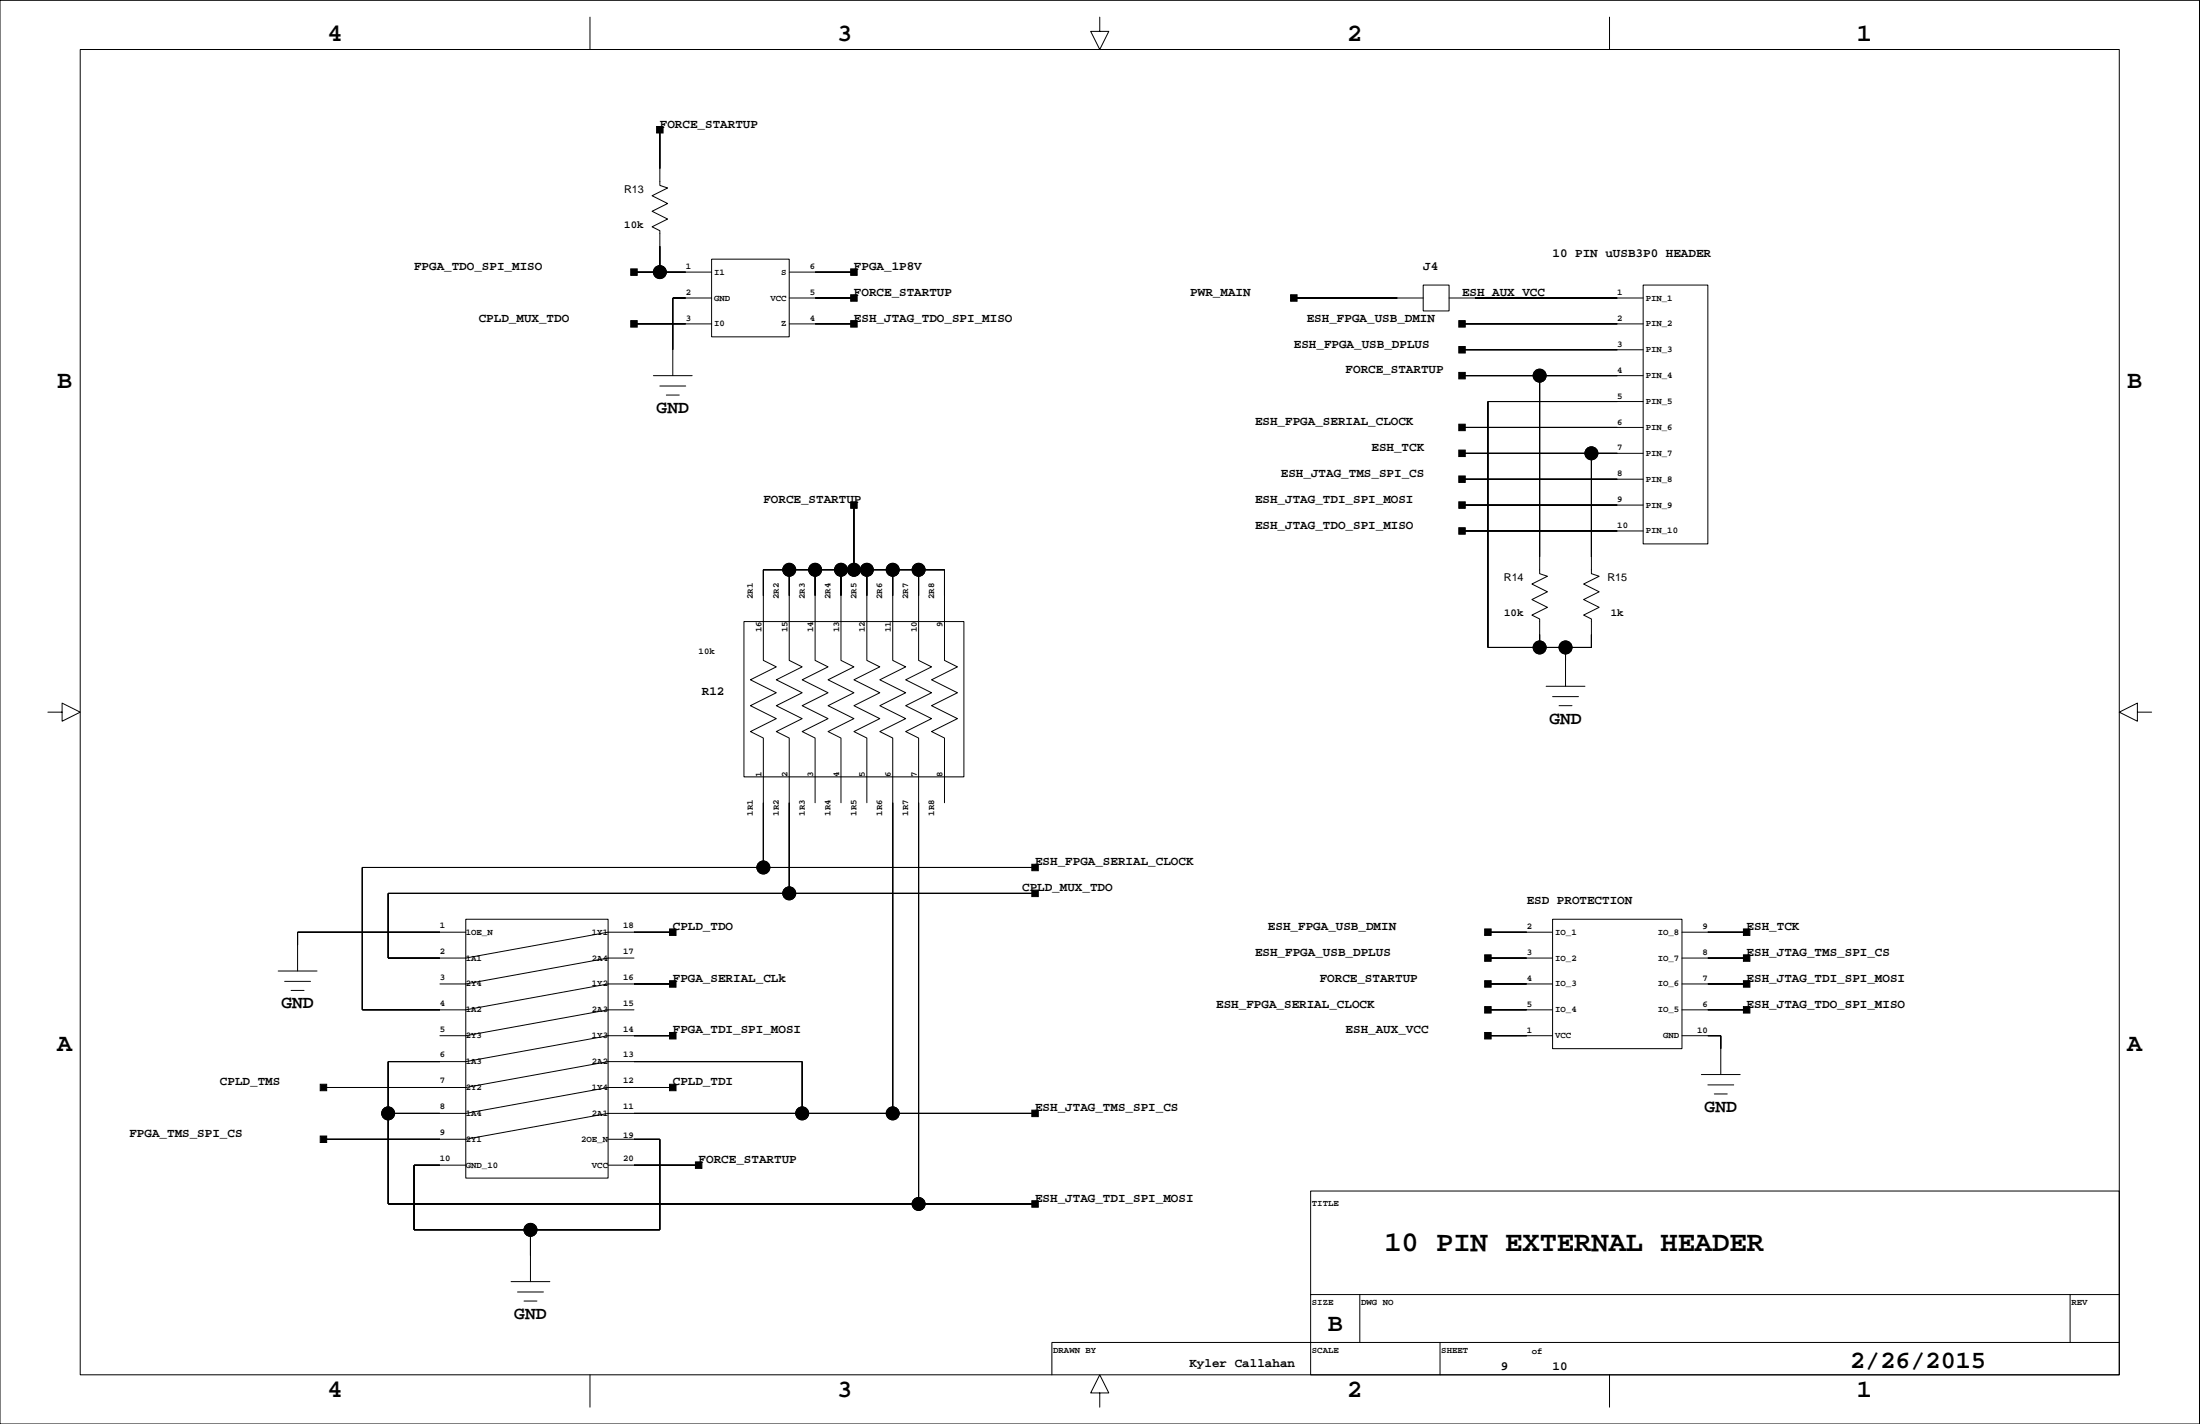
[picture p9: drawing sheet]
<svg xmlns="http://www.w3.org/2000/svg" width="432mm" height="279mm" viewBox="0 0 432 279" stroke-linecap="round" stroke-linejoin="round" font-family="sans-serif">
<g fill="none" stroke="#000" stroke-width=".2">
<path d="M0 .1h431.7v279.3h-431.7zM15.7 9.7h400.3v260.1h-400.3zM115.8 3.4v6.3M215.9 3.4v2.8h1.7l-1.7 3.5-1.8-3.5h1.8M315.9 3.4v6.3M129.5 25.5v10.9l1.5 .5-3 1.5 3 1.5-3 1.6 3 1.5-3 1.5 1.5 .8v8.1M124.4 53.4h15.3M139.7 50.9h15.2v15.2h-15.2zM139.7 58.5h-7.6v15.2M154.9 58.5h12.7M154.9 53.4h12.7M253.9 58.5h25.4"/>
<path d="M279.3 55.9h5.1v5.1h-5.1zM284.4 58.5h38.1M322.5 55.9h12.7v50.8h-12.7zM124.4 63.5h15.3M128.2 73.7h7.7M129.5 75.7h5.1M130.8 77.5h2.5M154.9 63.5h12.7M287 63.5h35.5M287 68.6h35.5M287 73.7h35.5M302.2 73.7v38.9l1.5 .5-3 1.5 3 1.5-3 1.5 3 1.6-3 1.5 1.5 .7v5.6"/>
<path d="M322.5 78.8h-30.5v48.2h20.3v-5.6l-1.5-.7 3.1-1.5-3.1-1.6 3.1-1.5-3.1-1.5 3.1-1.5-1.6-.5v-23.7M167.6 99.1v12.7M287 83.9h35.5M287 88.9h35.5M287 94h35.5M287 99.1h35.5M154.9 111.8v17.8l2.5 1.2-5 2.6 5 2.5-5 2.6 5 2.5-5 2.5 2.5 1.3v30.5M160 111.8v17.8l2.5 1.2-5.1 2.6 5.1 2.5-5.1 2.6 5.1 2.5-5.1 2.5 2.6 1.3v12.7M165.1 111.8v17.8l2.5 1.2-5.1 2.6 5.1 2.5-5.1 2.6 5.1 2.5-5.1 2.5 2.6 1.3v12.7M170.1 111.8v17.8l2.6 1.2-5.1 2.6 5.1 2.5-5.1 2.6 5.1 2.5-5.1 2.5 2.5 1.3v12.7M175.2 111.8v17.8l2.6 1.2-5.1 2.6 5.1 2.5-5.1 2.6 5.1 2.5-5.1 2.5 2.5 1.3v73.7M180.3 111.8v17.8l2.5 1.2-5 2.6 5 2.5-5 2.6 5 2.5-5 2.5 2.5 1.3v91.4"/>
<path d="M287 104.2h35.5M9.4 139.7h2.8v-1.7l3.5 1.7-3.5 1.8v-1.8M146 122h43.2v30.4h-43.2zM303.5 134.7h7.6M304.7 136.7h5.1M306 138.5h2.5M307.3 127v7.7M419.5 139.7v-1.7l-3.5 1.7 3.5 1.8v-1.8h2.8M185.4 157.5v-12.7l-2.6-1.3 5.1-2.5-5.1-2.5 5.1-2.6-5.1-2.5 5.1-2.6-2.5-1.2v-17.8h-35.6v17.8l2.6 1.2-5.1 2.6 5.1 2.5-5.1 2.6 5.1 2.5-5.1 2.5 2.5 1.3v25.4M203.2 175.3h-127v12.7h15.2l28-5.1h12.7M203.2 170.2h-132.1v27.9h20.3l28-5h12.7M54.6 190.5h7.6"/>
<path d="M55.9 192.6h5M57.1 194.3h2.6M91.4 180.4h28v50.8h-28zM91.4 182.9h-33v7.6M124.4 198.1h-5l-28 5.1h-5.1M124.4 188h-5l-28 5.1h-5.1M292 182.9h12.7M292 188h12.7M292 193.1h12.7M292 198.1h12.7M304.7 180.4h25.4v25.4h-25.4zM330.1 182.9h12.7"/>
<path d="M330.1 188h12.7M330.1 193.1h12.7M330.1 198.1h12.7M63.5 213.4h27.9l28-5.1h38v10.2M132.1 203.2h-12.7l-28 5.1h-15.2v27.9h127M132.1 213.4h-12.7l-28 5.1h-15.2M203.2 218.5h-83.8l-28 5h-27.9M292 203.2h12.7M330.1 203.2h7.6v7.6M333.9 210.8h7.7M335.2 212.9h5.1M336.5 214.6h2.5"/>
<path d="M119.4 223.5h10.1v17.8h-48.2v-12.7h10.1M119.4 228.6h17.7M257.2 233.7h158.8v36.1h-158.8zM100.3 251.5h7.6M101.6 253.5h5.1M102.8 255.3h2.6M104.1 241.3v10.2M257.2 254h158.8M266.9 254v9.4M406.3 254v9.4M115.8 269.8v6.3M215.9 273.3h1.7l-1.7-3.5-1.8 3.5h1.8v2.8"/>
<path d="M282.6 263.4v6.4M315.9 269.8v6.3M416 263.4h-209.5v6.4"/>
<circle cx="129.5" cy="53.4" r="1.27"/>
<circle cx="302.2" cy="73.7" r="1.27"/>
<circle cx="312.3" cy="88.9" r="1.27"/>
<circle cx="154.9" cy="111.8" r="1.27"/>
<circle cx="160" cy="111.8" r="1.27"/>
<circle cx="165.1" cy="111.8" r="1.27"/>
<circle cx="167.6" cy="111.8" r="1.27"/>
<circle cx="170.1" cy="111.8" r="1.27"/>
<circle cx="175.2" cy="111.8" r="1.27"/>
<circle cx="180.3" cy="111.8" r="1.27"/>
<circle cx="302.2" cy="127" r="1.27"/>
<circle cx="307.3" cy="127" r="1.27"/>
<circle cx="149.8" cy="170.2" r="1.27"/>
<circle cx="154.9" cy="175.3" r="1.27"/>
<circle cx="76.2" cy="218.5" r="1.27"/>
<circle cx="157.4" cy="218.5" r="1.27"/>
<circle cx="175.2" cy="218.5" r="1.27"/>
<circle cx="180.3" cy="236.2" r="1.27"/>
<circle cx="104.1" cy="241.3" r="1.27"/>
</g>
<g fill="#000" stroke="#000" stroke-width=".2">
<path d="M128.9 24.8h1.2v1.3h-1.2z" fill-rule="evenodd"/>
<path d="M129.5 25.5v7.6z" fill-rule="evenodd"/>
<path d="M123.8 52.8h1.3v1.2h-1.3z" fill-rule="evenodd"/>
<path d="M129.5 48.3v5.1z" fill-rule="evenodd"/>
<path d="M124.4 53.4h5.1z" fill-rule="evenodd"/>
<path d="M132.1 58.5v10.1z" fill-rule="evenodd"/>
<path d="M129.5 53.4h5.1z" fill-rule="evenodd"/>
<path d="M132.1 58.5h2.5z" fill-rule="evenodd"/>
<path d="M167 52.8h1.2v1.2h-1.2z" fill-rule="evenodd"/>
<path d="M167 57.8h1.2v1.3h-1.2z" fill-rule="evenodd"/>
<path d="M160 53.4h7.6z" fill-rule="evenodd"/>
<path d="M160 58.5h7.6z" fill-rule="evenodd"/>
<path d="M253.3 57.8h1.3v1.3h-1.3z" fill-rule="evenodd"/>
<path d="M253.9 58.5h20.4z" fill-rule="evenodd"/>
<path d="M289.5 58.5h27.9z" fill-rule="evenodd"/>
<path d="M123.8 62.9h1.3v1.3h-1.3z" fill-rule="evenodd"/>
<path d="M124.4 63.5h10.2z" fill-rule="evenodd"/>
<path d="M167 62.9h1.2v1.3h-1.2z" fill-rule="evenodd"/>
<path d="M160 63.5h7.6z" fill-rule="evenodd"/>
<path d="M286.3 62.9h1.3v1.3h-1.3z" fill-rule="evenodd"/>
<path d="M286.3 68h1.3v1.3h-1.3z" fill-rule="evenodd"/>
<path d="M286.3 73.1h1.3v1.2h-1.3z" fill-rule="evenodd"/>
<path d="M292 78.8v48.2z" fill-rule="evenodd"/>
<path d="M287 73.7h15.2z" fill-rule="evenodd"/>
<path d="M302.2 73.7v35.6z" fill-rule="evenodd"/>
<path d="M287 63.5h30.4z" fill-rule="evenodd"/>
<path d="M287 68.6h30.4z" fill-rule="evenodd"/>
<path d="M302.2 73.7h15.2z" fill-rule="evenodd"/>
<path d="M292 78.8h25.4z" fill-rule="evenodd"/>
<path d="M167 98.5h1.2v1.2h-1.2z" fill-rule="evenodd"/>
<path d="M167.6 99.1v12.7z" fill-rule="evenodd"/>
<path d="M286.3 83.2h1.3v1.3h-1.3z" fill-rule="evenodd"/>
<path d="M286.3 88.3h1.3v1.3h-1.3z" fill-rule="evenodd"/>
<path d="M286.3 93.4h1.3v1.3h-1.3z" fill-rule="evenodd"/>
<path d="M286.3 98.5h1.3v1.2h-1.3z" fill-rule="evenodd"/>
<path d="M312.3 88.9v20.4z" fill-rule="evenodd"/>
<path d="M287 88.9h25.3z" fill-rule="evenodd"/>
<path d="M287 83.9h30.4z" fill-rule="evenodd"/>
<path d="M312.3 88.9h5.1z" fill-rule="evenodd"/>
<path d="M287 94h30.4z" fill-rule="evenodd"/>
<path d="M287 99.1h30.4z" fill-rule="evenodd"/>
<path d="M149.8 111.8v5.1z" fill-rule="evenodd"/>
<path d="M149.8 111.8h5.1z" fill-rule="evenodd"/>
<path d="M154.9 111.8v5.1z" fill-rule="evenodd"/>
<path d="M154.9 111.8h5.1z" fill-rule="evenodd"/>
<path d="M160 111.8v5.1z" fill-rule="evenodd"/>
<path d="M160 111.8h5.1z" fill-rule="evenodd"/>
<path d="M165.1 111.8v5.1z" fill-rule="evenodd"/>
<path d="M165.1 111.8h2.5z" fill-rule="evenodd"/>
<path d="M167.6 111.8h2.5z" fill-rule="evenodd"/>
<path d="M170.1 111.8v5.1z" fill-rule="evenodd"/>
<path d="M170.1 111.8h5.1z" fill-rule="evenodd"/>
<path d="M175.2 111.8v5.1z" fill-rule="evenodd"/>
<path d="M175.2 111.8h5.1z" fill-rule="evenodd"/>
<path d="M180.3 111.8v5.1z" fill-rule="evenodd"/>
<path d="M180.3 111.8h5.1z" fill-rule="evenodd"/>
<path d="M185.4 111.8v5.1z" fill-rule="evenodd"/>
<path d="M286.3 103.5h1.3v1.3h-1.3z" fill-rule="evenodd"/>
<path d="M287 104.2h30.4z" fill-rule="evenodd"/>
<path d="M302.2 124.5v2.5z" fill-rule="evenodd"/>
<path d="M292 127h10.2z" fill-rule="evenodd"/>
<path d="M307.3 127v2.6z" fill-rule="evenodd"/>
<path d="M302.2 127h5.1z" fill-rule="evenodd"/>
<path d="M312.3 124.5v2.5z" fill-rule="evenodd"/>
<path d="M307.3 127h5z" fill-rule="evenodd"/>
<path d="M149.8 157.5v12.7z" fill-rule="evenodd"/>
<path d="M154.9 157.5v17.8z" fill-rule="evenodd"/>
<path d="M175.2 157.5v61z" fill-rule="evenodd"/>
<path d="M180.3 157.5v78.7z" fill-rule="evenodd"/>
<path d="M71.1 170.2v27.9z" fill-rule="evenodd"/>
<path d="M76.2 175.3v12.7z" fill-rule="evenodd"/>
<path d="M71.1 170.2h78.7z" fill-rule="evenodd"/>
<path d="M76.2 175.3h78.7z" fill-rule="evenodd"/>
<path d="M202.5 169.6h1.3v1.2h-1.3z" fill-rule="evenodd"/>
<path d="M202.5 174.6h1.3v1.3h-1.3z" fill-rule="evenodd"/>
<path d="M149.8 170.2h53.4z" fill-rule="evenodd"/>
<path d="M154.9 175.3h48.3z" fill-rule="evenodd"/>
<path d="M58.4 182.9v2.5z" fill-rule="evenodd"/>
<path d="M71.1 198.1h15.2z" fill-rule="evenodd"/>
<path d="M76.2 188h10.1z" fill-rule="evenodd"/>
<path d="M58.4 182.9h27.9z" fill-rule="evenodd"/>
<path d="M131.4 192.4h1.3v1.3h-1.3z" fill-rule="evenodd"/>
<path d="M131.4 182.3h1.3v1.2h-1.3z" fill-rule="evenodd"/>
<path d="M124.4 193.1h7.7z" fill-rule="evenodd"/>
<path d="M124.4 182.9h7.7z" fill-rule="evenodd"/>
<path d="M291.4 182.3h1.3v1.2h-1.3z" fill-rule="evenodd"/>
<path d="M291.4 187.3h1.3v1.3h-1.3z" fill-rule="evenodd"/>
<path d="M291.4 192.4h1.3v1.3h-1.3z" fill-rule="evenodd"/>
<path d="M291.4 197.5h1.3v1.3h-1.3z" fill-rule="evenodd"/>
<path d="M292 182.9h7.7z" fill-rule="evenodd"/>
<path d="M292 188h7.7z" fill-rule="evenodd"/>
<path d="M292 193.1h7.7z" fill-rule="evenodd"/>
<path d="M292 198.1h7.7z" fill-rule="evenodd"/>
<path d="M342.2 182.3h1.3v1.2h-1.3z" fill-rule="evenodd"/>
<path d="M342.2 187.3h1.3v1.3h-1.3z" fill-rule="evenodd"/>
<path d="M342.2 192.4h1.3v1.3h-1.3z" fill-rule="evenodd"/>
<path d="M342.2 197.5h1.3v1.3h-1.3z" fill-rule="evenodd"/>
<path d="M335.2 182.9h7.6z" fill-rule="evenodd"/>
<path d="M335.2 188h7.6z" fill-rule="evenodd"/>
<path d="M335.2 193.1h7.6z" fill-rule="evenodd"/>
<path d="M335.2 198.1h7.6z" fill-rule="evenodd"/>
<path d="M62.9 212.7h1.2v1.3h-1.2z" fill-rule="evenodd"/>
<path d="M76.2 218.5v17.7z" fill-rule="evenodd"/>
<path d="M76.2 208.3v10.2z" fill-rule="evenodd"/>
<path d="M63.5 213.4h22.8z" fill-rule="evenodd"/>
<path d="M76.2 208.3h10.1z" fill-rule="evenodd"/>
<path d="M76.2 218.5h10.1z" fill-rule="evenodd"/>
<path d="M131.4 202.6h1.3v1.3h-1.3z" fill-rule="evenodd"/>
<path d="M131.4 212.7h1.3v1.3h-1.3z" fill-rule="evenodd"/>
<path d="M124.4 203.2h7.7z" fill-rule="evenodd"/>
<path d="M124.4 213.4h7.7z" fill-rule="evenodd"/>
<path d="M124.4 218.5h33z" fill-rule="evenodd"/>
<path d="M124.4 208.3h33z" fill-rule="evenodd"/>
<path d="M157.4 208.3v10.2z" fill-rule="evenodd"/>
<path d="M157.4 218.5h17.8z" fill-rule="evenodd"/>
<path d="M202.5 217.8h1.3v1.3h-1.3z" fill-rule="evenodd"/>
<path d="M175.2 218.5h28z" fill-rule="evenodd"/>
<path d="M291.4 202.6h1.3v1.3h-1.3z" fill-rule="evenodd"/>
<path d="M292 203.2h7.7z" fill-rule="evenodd"/>
<path d="M337.7 203.2v2.6z" fill-rule="evenodd"/>
<path d="M335.2 203.2h2.5z" fill-rule="evenodd"/>
<path d="M62.9 222.9h1.2v1.3h-1.2z" fill-rule="evenodd"/>
<path d="M81.3 228.6v12.7z" fill-rule="evenodd"/>
<path d="M63.5 223.5h22.8z" fill-rule="evenodd"/>
<path d="M81.3 228.6h5z" fill-rule="evenodd"/>
<path d="M124.4 223.5h5.1z" fill-rule="evenodd"/>
<path d="M129.5 223.5v17.8z" fill-rule="evenodd"/>
<path d="M136.5 228h1.3v1.2h-1.3z" fill-rule="evenodd"/>
<path d="M124.4 228.6h12.7z" fill-rule="evenodd"/>
<path d="M76.2 236.2h104.1z" fill-rule="evenodd"/>
<path d="M202.5 235.6h1.3v1.3h-1.3z" fill-rule="evenodd"/>
<path d="M180.3 236.2h22.9z" fill-rule="evenodd"/>
<path d="M104.1 241.3v5.1z" fill-rule="evenodd"/>
<path d="M81.3 241.3h22.8z" fill-rule="evenodd"/>
<path d="M104.1 241.3h25.4z" fill-rule="evenodd"/>
<circle cx="129.5" cy="53.4" r="1.27"/>
<circle cx="302.2" cy="73.7" r="1.27"/>
<circle cx="312.3" cy="88.9" r="1.27"/>
<circle cx="154.9" cy="111.8" r="1.27"/>
<circle cx="160" cy="111.8" r="1.27"/>
<circle cx="165.1" cy="111.8" r="1.27"/>
<circle cx="167.6" cy="111.8" r="1.27"/>
<circle cx="170.1" cy="111.8" r="1.27"/>
<circle cx="175.2" cy="111.8" r="1.27"/>
<circle cx="180.3" cy="111.8" r="1.27"/>
<circle cx="302.2" cy="127" r="1.27"/>
<circle cx="307.3" cy="127" r="1.27"/>
<circle cx="149.8" cy="170.2" r="1.27"/>
<circle cx="154.9" cy="175.3" r="1.27"/>
<circle cx="76.2" cy="218.5" r="1.27"/>
<circle cx="157.4" cy="218.5" r="1.27"/>
<circle cx="175.2" cy="218.5" r="1.27"/>
<circle cx="180.3" cy="236.2" r="1.27"/>
<circle cx="104.1" cy="241.3" r="1.27"/>
</g>
<text font-size="5.6" x="271.7" y="245.4">10 PIN EXTERNAL HEADER</text>
<g font-size="4.9">
<text x="64.3" y="8.1">4</text>
<text x="164.3" y="8.1">3</text>
<text x="264.4" y="8.1">2</text>
<text x="364.4" y="8.1">1</text>
<text x="11.2" y="76.1">B</text>
<text x="417.5" y="76.1">B</text>
<text x="11.2" y="206.1">A</text>
<text x="417.5" y="206.1">A</text>
<text x="260.6" y="261.2">B</text>
<text x="363.1" y="268.4">2/26/2015</text>
<text x="64.3" y="274.2">4</text>
<text x="164.3" y="274.2">3</text>
<text x="264.4" y="274.2">2</text>
<text x="364.4" y="274.2">1</text>
</g>
<g font-size="3.5">
<text x="128.9" y="81">GND</text>
<text x="304.1" y="142">GND</text>
<text x="55.2" y="197.9">GND</text>
<text x="334.6" y="218.2">GND</text>
<text x="100.9" y="258.8">GND</text>
</g>
<g font-size="2.5">
<text x="129.5" y="25">FORCE_STARTUP</text>
<text x="81.3" y="53">FPGA_TDO_SPI_MISO</text>
<text x="167.6" y="53">FPGA_1P8V</text>
<text x="279.3" y="53">J4</text>
<text x="304.7" y="50.4">10 PIN uUSB3P0 HEADER</text>
<text x="167.6" y="58">FORCE_STARTUP</text>
<text x="233.6" y="58">PWR_MAIN</text>
<text x="287" y="58">ESH_AUX_VCC</text>
<text x="94" y="63.1">CPLD_MUX_TDO</text>
<text x="167.6" y="63.1">ESH_JTAG_TDO_SPI_MISO</text>
<text x="256.5" y="63.1">ESH_FPGA_USB_DMIN</text>
<text x="253.9" y="68.2">ESH_FPGA_USB_DPLUS</text>
<text x="264.1" y="73.3">FORCE_STARTUP</text>
<text x="246.3" y="83.4">ESH_FPGA_SERIAL_CLOCK</text>
<text x="269.2" y="88.5">ESH_TCK</text>
<text x="251.4" y="93.6">ESH_JTAG_TMS_SPI_CS</text>
<text x="149.8" y="98.7">FORCE_STARTUP</text>
<text x="246.3" y="98.7">ESH_JTAG_TDI_SPI_MOSI</text>
<text x="246.3" y="103.7">ESH_JTAG_TDO_SPI_MISO</text>
<text x="137.8" y="136.4">R12</text>
<text x="203.2" y="169.8">ESH_FPGA_SERIAL_CLOCK</text>
<text x="200.6" y="174.8">CPLD_MUX_TDO</text>
<text x="299.7" y="177.4">ESD PROTECTION</text>
<text x="132" y="182.5">CPLD_TDO</text>
<text x="248.9" y="182.5">ESH_FPGA_USB_DMIN</text>
<text x="342.8" y="182.5">ESH_TCK</text>
<text x="246.3" y="187.5">ESH_FPGA_USB_DPLUS</text>
<text x="342.8" y="187.5">ESH_JTAG_TMS_SPI_CS</text>
<text x="132" y="192.6">FPGA_SERIAL_CLk</text>
<text x="238.7" y="197.7">ESH_FPGA_SERIAL_CLOCK</text>
<text x="259" y="192.6">FORCE_STARTUP</text>
<text x="342.8" y="192.6">ESH_JTAG_TDI_SPI_MOSI</text>
<text x="342.8" y="197.7">ESH_JTAG_TDO_SPI_MISO</text>
<text x="132" y="202.8">FPGA_TDI_SPI_MOSI</text>
<text x="264.1" y="202.8">ESH_AUX_VCC</text>
<text x="43.2" y="212.9">CPLD_TMS</text>
<text x="132" y="212.9">CPLD_TDI</text>
<text x="203.2" y="218">ESH_JTAG_TMS_SPI_CS</text>
<text x="25.4" y="223.1">FPGA_TMS_SPI_CS</text>
<text x="137.1" y="228.2">FORCE_STARTUP</text>
<text x="203.2" y="235.8">ESH_JTAG_TDI_SPI_MOSI</text>
<text x="233.5" y="268.2">Kyler Callahan</text>
<text x="294.6" y="268.8">9</text>
<text x="304.7" y="268.8">10</text>
</g>
<g font-size="2.1">
<text x="122.5" y="37.8">R13</text>
<text x="122.5" y="44.7">10k</text>
<text x="295.2" y="114">R14</text>
<text x="315.5" y="114">R15</text>
<text x="295.2" y="120.9">10k</text>
<text x="316.2" y="120.9">1k</text>
</g>
<g font-size="1.8">
<text x="134.6" y="52.8">1</text>
<text x="140.2" y="53.9">I1</text>
<text x="153.3" y="53.9">S</text>
<text x="158.9" y="52.8">6</text>
<text x="134.6" y="57.9">2</text>
<text x="140.2" y="59">GND</text>
<text x="151.2" y="59">VCC</text>
<text x="158.9" y="57.9">5</text>
<text x="317.4" y="57.9">1</text>
<text x="323" y="59">PIN_1</text>
<text x="134.6" y="63">3</text>
<text x="140.2" y="64">I0</text>
<text x="153.3" y="64">Z</text>
<text x="158.9" y="63">4</text>
<text x="317.4" y="63">2</text>
<text x="323" y="64">PIN_2</text>
<text x="317.4" y="68.1">3</text>
<text x="323" y="69.1">PIN_3</text>
<text x="317.4" y="73.1">4</text>
<text x="323" y="74.2">PIN_4</text>
<text x="317.4" y="78.2">5</text>
<text x="317.4" y="83.3">6</text>
<text x="323" y="79.3">PIN_5</text>
<text x="317.4" y="88.4">7</text>
<text x="323" y="84.4">PIN_6</text>
<text x="323" y="89.4">PIN_7</text>
<text x="317.4" y="93.5">8</text>
<text x="323" y="94.5">PIN_8</text>
<text x="317.4" y="98.5">9</text>
<text x="323" y="99.6">PIN_9</text>
<text x="317.4" y="103.6">10</text>
<text x="323" y="104.7">PIN_10</text>
<text x="147.8" y="117.5" transform="rotate(-90 147.8 117.5)">2R1</text>
<text x="152.9" y="117.5" transform="rotate(-90 152.9 117.5)">2R2</text>
<text x="157.9" y="117.5" transform="rotate(-90 157.9 117.5)">2R3</text>
<text x="163" y="117.5" transform="rotate(-90 163 117.5)">2R4</text>
<text x="168.1" y="117.5" transform="rotate(-90 168.1 117.5)">2R5</text>
<text x="173.2" y="117.5" transform="rotate(-90 173.2 117.5)">2R6</text>
<text x="178.3" y="117.5" transform="rotate(-90 178.3 117.5)">2R7</text>
<text x="183.3" y="117.5" transform="rotate(-90 183.3 117.5)">2R8</text>
<text x="149.5" y="124.1" transform="rotate(-90 149.5 124.1)">16</text>
<text x="154.5" y="124.1" transform="rotate(-90 154.5 124.1)">15</text>
<text x="159.6" y="124.1" transform="rotate(-90 159.6 124.1)">14</text>
<text x="164.7" y="124.1" transform="rotate(-90 164.7 124.1)">13</text>
<text x="169.8" y="124.1" transform="rotate(-90 169.8 124.1)">12</text>
<text x="174.8" y="124.1" transform="rotate(-90 174.8 124.1)">11</text>
<text x="179.9" y="124.1" transform="rotate(-90 179.9 124.1)">10</text>
<text x="185" y="123" transform="rotate(-90 185 123)">9</text>
<text x="137.1" y="128.3">10k</text>
<text x="149.5" y="152.4" transform="rotate(-90 149.5 152.4)">1</text>
<text x="154.5" y="152.4" transform="rotate(-90 154.5 152.4)">2</text>
<text x="159.6" y="152.4" transform="rotate(-90 159.6 152.4)">3</text>
<text x="164.7" y="152.4" transform="rotate(-90 164.7 152.4)">4</text>
<text x="169.8" y="152.4" transform="rotate(-90 169.8 152.4)">5</text>
<text x="174.8" y="152.4" transform="rotate(-90 174.8 152.4)">6</text>
<text x="179.9" y="152.4" transform="rotate(-90 179.9 152.4)">7</text>
<text x="185" y="152.4" transform="rotate(-90 185 152.4)">8</text>
<text x="147.8" y="160" transform="rotate(-90 147.8 160)">1R1</text>
<text x="152.9" y="160" transform="rotate(-90 152.9 160)">1R2</text>
<text x="157.9" y="160" transform="rotate(-90 157.9 160)">1R3</text>
<text x="163" y="160" transform="rotate(-90 163 160)">1R4</text>
<text x="168.1" y="160" transform="rotate(-90 168.1 160)">1R5</text>
<text x="173.2" y="160" transform="rotate(-90 173.2 160)">1R6</text>
<text x="178.3" y="160" transform="rotate(-90 178.3 160)">1R7</text>
<text x="183.3" y="160" transform="rotate(-90 183.3 160)">1R8</text>
<text x="86.3" y="182.1">1</text>
<text x="91.4" y="183.4">1OE_N</text>
<text x="116.2" y="183.4">1Y1</text>
<text x="122.3" y="182.1">18</text>
<text x="299.7" y="182.3">2</text>
<text x="305.2" y="183.4">IO_1</text>
<text x="325.4" y="183.4">IO_8</text>
<text x="334.1" y="182.3">9</text>
<text x="86.3" y="187.2">2</text>
<text x="91.4" y="188.5">1A1</text>
<text x="116.2" y="188.5">2A4</text>
<text x="122.3" y="187.2">17</text>
<text x="299.7" y="187.4">3</text>
<text x="305.2" y="188.5">IO_2</text>
<text x="325.4" y="188.5">IO_7</text>
<text x="334.1" y="187.4">8</text>
<text x="86.3" y="197.3">4</text>
<text x="86.3" y="192.2">3</text>
<text x="91.4" y="193.6">2Y4</text>
<text x="116.2" y="193.6">1Y2</text>
<text x="122.3" y="197.3">15</text>
<text x="122.3" y="192.2">16</text>
<text x="299.7" y="197.6">5</text>
<text x="299.7" y="192.5">4</text>
<text x="305.2" y="193.6">IO_3</text>
<text x="325.4" y="193.6">IO_6</text>
<text x="334.1" y="197.6">6</text>
<text x="334.1" y="192.5">7</text>
<text x="86.3" y="202.4">5</text>
<text x="91.4" y="198.6">1A2</text>
<text x="91.4" y="203.7">2Y3</text>
<text x="116.2" y="198.6">2A3</text>
<text x="116.2" y="203.7">1Y3</text>
<text x="122.3" y="202.4">14</text>
<text x="299.7" y="202.6">1</text>
<text x="305.2" y="203.7">VCC</text>
<text x="305.2" y="198.6">IO_4</text>
<text x="325.4" y="198.6">IO_5</text>
<text x="326.4" y="203.7">GND</text>
<text x="333.1" y="202.6">10</text>
<text x="86.3" y="207.5">6</text>
<text x="91.4" y="208.8">1A3</text>
<text x="116.2" y="208.8">2A2</text>
<text x="122.3" y="207.5">13</text>
<text x="86.3" y="212.6">7</text>
<text x="91.4" y="213.9">2Y2</text>
<text x="116.2" y="213.9">1Y4</text>
<text x="122.3" y="212.6">12</text>
<text x="86.3" y="217.6">8</text>
<text x="91.4" y="218.9">1A4</text>
<text x="116.2" y="218.9">2A1</text>
<text x="122.3" y="217.6">11</text>
<text x="86.3" y="227.8">10</text>
<text x="86.3" y="222.7">9</text>
<text x="91.4" y="224">2Y1</text>
<text x="114.1" y="224">2OE_N</text>
<text x="122.3" y="223.2">19</text>
<text x="122.3" y="227.8">20</text>
<text x="91.4" y="229.1">GND_10</text>
<text x="116.2" y="229.1">VCC</text>
<text x="257.5" y="236.7">TITLE</text>
<text x="257.5" y="256">SIZE</text>
<text x="267.1" y="256">DWG NO</text>
<text x="406.6" y="256">REV</text>
<text x="206.7" y="265.4">DRAWN BY</text>
<text x="257.5" y="265.4">SCALE</text>
<text x="282.9" y="265.4">SHEET</text>
<text x="300.7" y="265.6">of</text>
</g>
</svg>
